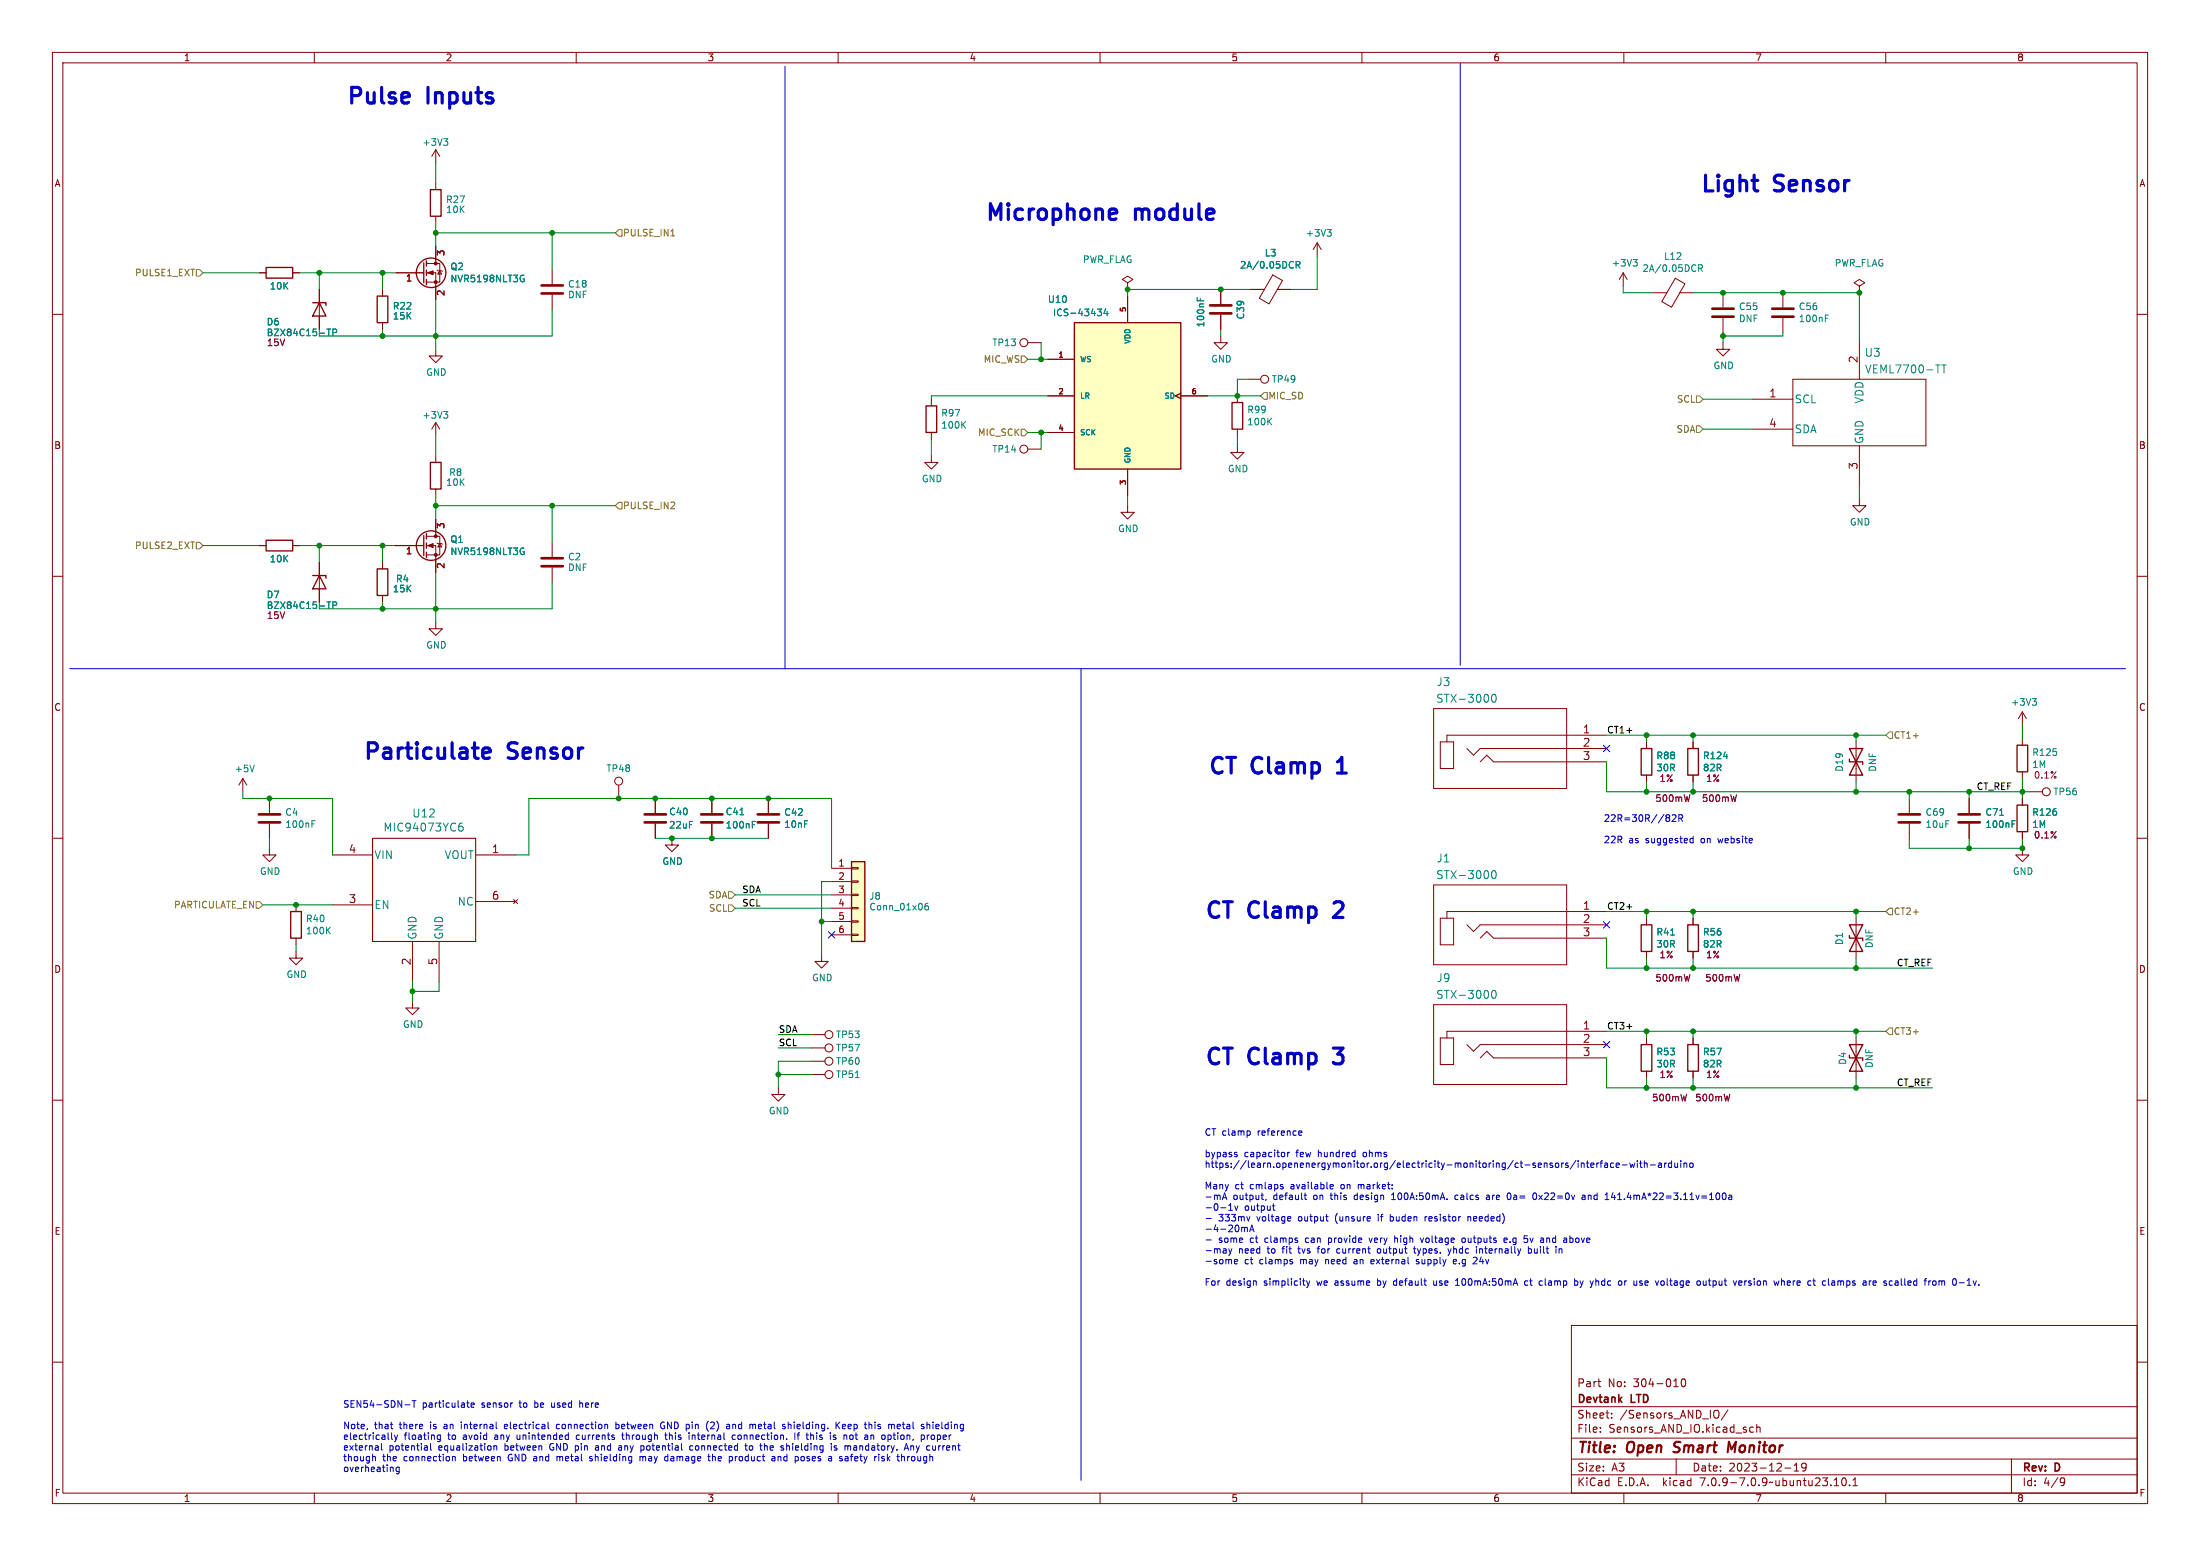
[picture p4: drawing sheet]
<svg xmlns="http://www.w3.org/2000/svg" width="420mm" height="297mm" viewBox="0 0 420 297" stroke-linecap="round" stroke-linejoin="round" font-family="sans-serif">
<g fill="none" stroke="#840000" stroke-width=".19">
<path d="M10 10h400v277h-400zM12 12h396v273h-396zM60 10v2M110 10v2M160 10v2M210 10v2M260 10v2M310 10v2M360 10v2M83.2 28.6v2.5M83.2 34.9v1.3M83.2 28.6l-.8 1.2"/>
<path d="M83.2 28.6l.7 1.2M10 60h2M49.5 52.1h1.3M55.9 52.1h1.2M61 55.2v7.7M73 55.2v1.3M75.6 52.1h5M80.7 52.1h.2M81.4 52.1h1.8v5.1M81.4 50.3h1.8M83.2 50.3h.7v3.5h-2.5M83.2 41.3v1.2"/>
<path d="M83.2 47v3.3M83.4 51.6l1.1 .2M83.9 51.7l.4 .6h-.7zM105.4 51.4v2.8M105.4 56.3v2.8M215.3 54l1-.7-1-.6-1.1 .6 1.1 .7v1.2M215.3 55.2h.1M215.3 56.5v5.1M233 55.2v2.8M238.8 55.2h2.6M243 52.5l1.8 1-2.5 4.5-1.9-1.1zM243.8 55.2h2.6"/>
<path d="M251.5 46.4l-.8 1.2M251.5 46.4v2.5M251.5 46.4l.7 1.2M309.9 52.1l-.8 1.2M309.9 52.1v2.5M309.9 52.1l.7 1.2M315.6 55.9h2.6M319.8 53.1l1.9 1.1-2.6 4.4-1.9-1zM320.7 55.9h2.5M328.9 55.9v2.8M340.4 55.9v2.8M355 54.6l1-.6-1-.7-1.1 .7 1.1 .6v1.3"/>
<path d="M355 55.9h.1M408 60h2M73 61.6v1.3M83.2 66.7v1.2h1.3l-1.3 1.3-1.3-1.3h1.3M177.8 76.2v1.3M196.2 65.4h2.6M200 68.6h5.1M200 75.6h5.1M225.4 75.1l-1 .5 1 .5M225.4 75.6h5.1M233 64.1v1.3h1.3l-1.3 1.3-1.2-1.3h1.2M233 60.1v2.8"/>
<path d="M236.2 75.6v1.2M238.1 72.4h2.6M328.9 65.4v1.3h1.3l-1.3 1.2-1.2-1.2h1.2M328.9 60.7v2.8M334.6 76.2h7.7M340.4 60.7v2.8M342.3 72.4h25.4v12.7h-25.4zM355 64.8v7.6M83.2 80.6l-.8 1.3M83.2 80.6v2.6M83.2 87v1.3M83.2 93.3v1.3"/>
<path d="M83.2 99.1v3.3M83.2 80.6l.7 1.3M177.8 87v1.3h1.3l-1.3 1.2-1.3-1.2h1.3M177.8 82.6v1.2M196.2 85.7h2.6M200 82.6h5.1M215.3 96.5v1.3h1.2l-1.2 1.3-1.3-1.3h1.3M215.3 89.5v5.1M236.2 85.1v1.3h1.3l-1.3 1.2-1.3-1.2h1.3M236.2 81.9v1.3M334.6 81.9h7.7M355 95.3v1.2h1.2l-1.2 1.3-1.3-1.3h1.3"/>
<path d="M355 85.1v7.6M10 110h2M49.5 104.1h1.3M55.9 104.1h1.2M61 107.3v7.6M73 107.3v1.3M73 113.7v1.2M75.6 104.1h5M80.7 104.1h.2M81.4 104.1h1.8v5.1M81.4 102.4h1.8M83.2 102.4h.7v3.5h-2.5"/>
<path d="M83.2 118.7v1.3h1.3l-1.3 1.3-1.3-1.3h1.3M83.4 103.6l1.1 .3M83.9 103.8l.4 .6h-.7zM105.4 103.5v2.8M105.4 108.3v2.8M408 110h2M273.7 135.3h25.4v15.2h-25.4zM386.1 135.9l-.8 1.3M386.1 135.9v2.5M386.1 135.9l.7 1.3M10 160h2M46.4 148.6l-.8 1.3"/>
<path d="M46.4 148.6v2.5M46.4 148.6l.7 1.3M51.4 152.4v2.8M51.4 157.2v2.8M118.1 149.9v2.5M125.1 152.4v2.8M125.1 157.2v2.8M135.9 152.4v2.8M135.9 157.2v2.8M146.7 152.4v2.8M146.7 157.2v2.8M275 141.6h2.5v5.1h-2.5z"/>
<path d="M280 142.9l1.3 1.2 1.3-1.2h24.1M282.6 145.4l1.2-1.3 1.3 1.3h21.6M306.7 140.3h-30.5v1.3M314.3 141.6v1.3M314.3 148v1.2M323.2 141.6v1.3M323.2 148v1.2M354.3 141.6v7.6M364.5 152.4v2.8M364.5 157.2v2.8M375.9 152.4v2.8M375.9 157.2v2.8"/>
<path d="M386.1 141v1.2M386.1 147.3v1.3M386.1 152.4v1.3M386.1 158.8v1.2M387.3 151.1h2.6M408 160h2M51.4 161.9v1.3h1.3l-1.3 1.3-1.2-1.3h1.2M56.5 172.7v1.3M56.5 179.1v1.2M63.5 163.2h7.6M63.5 172.7h7.6M78.7 179.7v7.6"/>
<path d="M83.8 179.7v7.6M90.8 163.2h7.6M90.8 172.1h7.6M98 171.7l.8 .8M98.8 171.7l-.8 .8M128.3 160v1.3h1.2l-1.2 1.3-1.3-1.3h1.3M158.7 165.7h3.9M158.7 168.3h3.9M158.7 170.8h3.9M158.7 173.4h3.9M158.7 175.9h3.9M158.7 178.4h3.9"/>
<path d="M162.6 178.3h1.2v.3h-1.2zM162.6 175.8h1.2v.2h-1.2zM162.6 173.2h1.2v.3h-1.2zM162.6 170.7h1.2v.2h-1.2zM162.6 168.1h1.2v.3h-1.2zM162.6 165.6h1.2v.3h-1.2zM273.7 168.9h25.4v15.3h-25.4zM275 175.3h2.5v5h-2.5zM280 176.5l1.3 1.3 1.3-1.3h24.1M282.6 179.1l1.2-1.3 1.3 1.3h21.6M306.7 174h-30.5v1.3M314.3 175.3v1.2"/>
<path d="M323.2 175.3v1.2M354.3 175.3v7.6M386.1 161.9v1.3h1.2l-1.2 1.3-1.3-1.3h1.3M56.5 181.6v1.3h1.3l-1.3 1.3-1.3-1.3h1.3M78.7 191.1v1.3h1.3l-1.3 1.3-1.2-1.3h1.2M154.9 197.5h2.6M156.8 182.2v1.3h1.3l-1.3 1.3-1.2-1.3h1.2M273.7 191.8h25.4v15.2h-25.4zM275 198.1h2.5v5.1h-2.5zM280 199.4l1.3 1.3 1.3-1.3h24.1M306.7 196.9h-30.5v1.2M314.3 181.6v1.3"/>
<path d="M314.3 198.1v1.3M323.2 181.6v1.3M323.2 198.1v1.3M354.3 198.1v7.6M10 210h2M148.6 207.6v1.3h1.3l-1.3 1.3-1.3-1.3h1.3M154.9 200h2.6M154.9 205.1h2.6M154.9 202.6h2.6M282.6 201.9l1.2-1.2 1.3 1.2h21.6M314.3 204.5v1.2M323.2 204.5v1.2"/>
<path d="M408 210h2M10 260h2M300 253h108v32h-108zM408 260h2M300 278.5h108M300 274.5h108M300 268.5h108M305 263.7h.6M305.4 264.7h.2M305.5 273.2v.2M305.5 272.5v.1M307.7 270.5v.2"/>
<path d="M307.7 269.8v.1M319.5 264.7h.9M320 278.5v3M321.2 263.3l.1-.1a.8 .8 0 0 1 .5 .7 .8 .8 0 0 1-.5 .8 1 1 0 0 1-.1-1.4zM327.5 269.2a.5 .5 0 0 1 .7 .5v.5a.5 .5 0 0 1-.7 .5M329.9 269.1l-1.3 1.9M334.1 273.2l.2 .2 .4-.1M334.7 272.5l-.4-.1-.2 .1M335.4 272.5l.2-.1 .3 .1 .1 .9M335.4 271.9v1.5M342.5 279.7l.4-.4v1.5M344.8 279.9l-.3 .3h-.3l-.3-.3 .2-.5 .4-.1 .2 .1a.99 .99 0 0 1-.3 1.4h-.3"/>
<path d="M384 278.5v6.5M60 285v2M110 285v2M160 285v2M210 285v2M260 285v2M300 281.5h108M310 285v2M340.7 280.2h1.2M342.5 280.8h.9M350.2 283.6h.8M350.2 282.5l.4-.4v1.5"/>
<path d="M351.8 282.2l.1-.1a.8 .8 0 0 1 .6 .7 .8 .8 0 0 1-.6 .8 1 1 0 0 1-.1-1.4zM353.1 283.4v.2M353.7 283.6h.9M353.7 282.5l.5-.4v1.5M360 285v2M393.6 282.1l.5 .1a.99 .99 0 0 1-.4 1.4h-.3M394.2 282.7l-.3 .3h-.3"/>
<circle cx="195.5" cy="65.4" r=".76"/>
<circle cx="241.4" cy="72.4" r=".76"/>
<circle cx="195.5" cy="85.7" r=".76"/>
<circle cx="118.1" cy="149.1" r=".76"/>
<circle cx="390.7" cy="151.1" r=".76"/>
<circle cx="158.2" cy="197.5" r=".76"/>
<circle cx="158.2" cy="205.1" r=".76"/>
<circle cx="158.2" cy="202.6" r=".76"/>
<circle cx="158.2" cy="200" r=".76"/>
</g>
<path d="M319.4 277.1l.3 .1M319.8 275.4l-.2 .4 .1 .2M331.4 275.2l-.8 1.4-.5-1.4-.3 2" fill="none" stroke="#840000" stroke-width=".4"/>
<g fill="none" stroke="#840000" stroke-width=".25">
<path d="M82.2 36.2h2v5.1h-2zM50.8 51.1h5.1v2h-5.1zM59.7 57.8h2.5v.5M61 57.8l1.2 2.5h-2.5zM72 56.5h2v5.1h-2zM80.9 50.2v3.8M81.4 49.8v1M81.4 51.6v1M81.4 53.3v1.1M176.8 77.5h2v5.1h-2zM205.1 61.6h20.3v27.9h-20.3zM235.2 76.8h2v5.1h-2z"/>
<path d="M82.2 88.3h2v5h-2zM50.8 103.1h5.1v2.1h-5.1zM59.7 109.9h2.5v.5M61 109.9l1.2 2.5h-2.5zM72 108.6h2v5.1h-2zM80.9 102.2v3.8M81.4 101.9v1M81.4 103.6v1M81.4 105.4v1M313.3 142.9h2v5.1h-2zM322.2 142.9h2v5.1h-2zM353.1 144.9v.5h2.5v.5"/>
<path d="M353.1 142.9l2.5 5.1h-2.5l2.5-5.1zM385.1 142.2h2v5.1h-2zM385.1 153.7h2v5.1h-2zM55.5 174h2v5.1h-2zM162.6 164.5h2.5v15.2h-2.5zM313.3 176.5h2v5.1h-2zM322.2 176.5h2v5.1h-2zM353.1 178.6v.5h2.5v.5M353.1 176.5l2.5 5.1h-2.5l2.5-5.1zM313.3 199.4h2v5.1h-2zM322.2 199.4h2v5.1h-2zM353.1 199.4l2.5 5.1h-2.5l2.5-5.1z"/>
<path d="M353.1 201.4v.5h2.5v.5"/>
<circle cx="82.3" cy="52.1" r="2.82"/>
<circle cx="82.3" cy="104.1" r="2.82"/>
</g>
<path d="M322.6 151.7l-.3 1.3M331.5 151.7l-.3 1.3M322.6 186l-.3 1.3M332.1 186l-.3 1.3M322 208.9l-.3 1.2M330.2 208.9l-.3 1.2" fill="none" stroke="#840084" stroke-width=".19"/>
<g fill="#ffffc2" stroke="#ffffc2" stroke-width=".19">
<path d="M162.6 164.5h2.5v15.2h-2.5z"/>
<path d="M205.1 61.6h20.3v27.9h-20.3z"/>
</g>
<g fill="none" stroke="#008484" stroke-width=".19">
<path d="M84.7 26.5h.8l-.4 .5M85.2 27l.3 .2v.3l-.3 .2M99.7 52.5l.3 .1M99.8 53.2h.3v.5l-.4 .1M209.5 59h.8l-.4 .5 .3 .1 .1 .4-.3 .3h-.3M211.1 58.9l-.3 .9h.7M211.4 59.4v.9M228.5 56.8v.6M229.1 57v.4M247.4 50.6l.6-.1 .2-.2-.1-.3-.7-.1v1.3M247.7 50.6l.5 .6M253.4 43.8h.7l-.4 .5"/>
<path d="M253.9 44.3l.2 .2v.3l-.2 .3M311.8 49.5h.8l-.5 .5M312.3 50l.3 .3v.3l-.3 .2M324.3 51.2l.6-.1 .1-.1-.1-.3-.6-.2v1.3M324.6 51.2l.4 .6M62.4 62.8h.7M63.6 63.5l.6-.1 .1-.2-.1-.3-.6-.1v1.3M84.7 78.5h.8l-.4 .5M85.2 79l.3 .3v.3l-.3 .2M242.8 79.8l-.8 .8M348.5 60.7h.4M348.5 60.1h.6"/>
<path d="M370.7 69.7h.8M371.1 69.7v1.5M183.8 81l.5 .7M184.3 80.5l-.7 .7M242.2 80.4l.6 .7M62.4 114.9h.7M63.6 115.5h.6l.1-.2-.1-.3-.6-.1v1.2M99.7 104.6l.3 .1M99.8 105.3h.3v.4l-.4 .2M284.9 132.7l.2-.2a.81 .81 0 0 1 .5 .8 .81 .81 0 0 1-.5 .7l-.2-.1-.1-.4zM388 133.3h.8l-.5 .5M388.5 133.8l.3 .3v.3l-.3 .2"/>
<path d="M48.6 146l-.5 1.3M59.5 157.3h.5M59.5 156.7h.7M87.6 157.8l.5-.1 .3 .3-.1 .6h-.5l-.2-.1M88.3 157.1a.54 .54 0 0 0-.7 .4M141.3 155.5h.7M143.6 157.4h.4M143.6 156.8h.6M329 144.4h.8M381.7 155.6h.8M384.1 157.3h.4M384.1 156.7h.6"/>
<path d="M62.5 177.5l.6 .8M63.1 177l-.8 .7M177.2 172.4l-.4 .1a.86 .86 0 0 0 0 1.2l.4-.1 .1-.5-.3-.2-.3 .1-.1 .1M284.9 166.3l.2-.1a.81 .81 0 0 1 .5 .7 .81 .81 0 0 1-.5 .8l-.2-.1-.1-.5zM318.9 178.5h.8M284.9 189.2l.2-.2a.81 .81 0 0 1 .5 .8 .81 .81 0 0 1-.5 .8l-.2-.2-.1-.4zM163.3 205.7h.7"/>
</g>
<g fill="none" stroke="#840000" stroke-width=".51">
<path d="M103.4 56h4M103.4 54.5h4M231 58.3h4.1M231 59.8h4.1M326.9 58.9h4.1M338.3 58.9h4.1M326.9 60.5h4.1M338.3 60.5h4.1M103.4 108.1h4M103.4 106.6h4M49.4 157h4.1M49.4 155.4h4.1"/>
<path d="M123.1 157h4M123.1 155.4h4M133.9 157h4M133.9 155.4h4M144.7 157h4M144.7 155.4h4M362.5 157h4M362.5 155.4h4M373.9 157h4.1M373.9 155.4h4.1"/>
</g>
<g fill="#840000" stroke="#840000" stroke-width=".19">
<path d="M81.7 104.1l1-.3v.7z"/>
<path d="M81.7 52.1l1-.4v.8z"/>
<circle cx="83.2" cy="105.9" r=".28"/>
<circle cx="83.2" cy="102.4" r=".28"/>
<circle cx="83.2" cy="53.8" r=".28"/>
<circle cx="83.2" cy="50.3" r=".28"/>
</g>
<path d="M71.1 160h19.7v19.7h-19.7z" fill="none" stroke="#840000" stroke-width=".2"/>
<g fill="none" stroke="#848400" stroke-width=".19">
<path d="M37.5 51.4h.6l.6 .7-.6 .6h-.6zM118.1 43.8h.6v1.3h-.6l-.6-.6zM128.1 45h.7M194.9 67.9h.7l.6 .7-.6 .6h-.7zM241.3 74.9h.6v1.3h-.6l-.6-.6zM323.8 75.6h.7l.6 .6-.6 .6h-.7zM118.1 95.9h.6v1.3h-.6l-.6-.7zM194.9 81.9h.7l.6 .7-.6 .6h-.7zM323.8 81.3h.7l.6 .6-.6 .7h-.7zM37.5 103.5h.6l.6 .6-.6 .7h-.6zM360.7 139.7h.6v1.3h-.6l-.7-.7zM48.9 172.1h.6l.7 .6-.7 .7h-.6z"/>
<path d="M139.1 172.7h.6l.6 .7-.6 .6h-.6zM139.1 170.2h.6l.6 .6-.6 .7h-.6zM360.7 173.4h.6v1.2h-.6l-.7-.6zM360.7 196.2h.6v1.3h-.6l-.7-.6z"/>
</g>
<g fill="none" stroke="#0000c2" stroke-width=".19">
<path d="M149.9 12.7v114.9M278.8 12.1v114.9M13.3 127.6h392.5M206.4 127.6v155M318.3 155.5h.2l.2 .3-.2 .3M318.3 156.1h.2M318.5 156.1l.2 .2v.2l-.2 .3h-.2M319.2 155.6l.5-.1 .3 .4-.8 .9h.8M320.5 156.2l.6-.1 .1-.2v-.3l-.7-.1v1.3M320.8 156.2l.4 .6M323.2 159.6v1.3M322.9 160l.3 .1"/>
<path d="M323.2 160.8l-.3 .1M236 219.9l.1 .1M238.4 215.9l.3 .2v.4l-.3 .2M245.8 219.9v.9M246.2 219.9l-.4 .3M248.1 215.9h.4v.3l-.6 .1M248.5 216.6l-.4 .1M230.3 232.6h.9M230.3 236.7h.9M233.4 229l.4-1.3 .4 1.3M233.5 228.6h.6M234.6 238.4l.3 .8"/>
<path d="M234.6 231h.7M234.6 230.1l.3-.4v1.3M234.9 239.2l-.3 .4M235.2 238.4l-.3 .8M235.7 230.2l.3 .8 .3-.8M236 220.4l.2 .2-.2 .2M237.2 234.3l.4 .1M237.6 234.4l.2-.1h.3v.8M237.6 234.4v.7M238.6 235.1l.4-1.3 .4 1.3M238.6 232.2l-.3 .9M238.7 234.7h.6"/>
<path d="M241.7 228.9l-.1 .3M242.9 230.2h.5M243.1 229.7v1.1l.3 .2M244.8 226.5l.2 .2-.2 .2M244.8 226.1h.1M246.2 232.2l.2 .3-.6 .1M246.4 233l-.2 .1M249 228.1h.4M249.1 227.7v1.1l.3 .2M251.4 238.4h.5M251.7 238l-.1 1.2M253.6 236.3v1.3"/>
<path d="M253.6 237.1l.1 .1M253.7 236.3l-.1 .1M254.1 226.1h.4v.3l-.6 .1M254.5 226.9h-.4M255.7 238.4h-.4l-.1 .2v.5l.5 .1M258.6 228.2l-.1 .2 .1 .5M259.3 226.1v.8M259.5 226.1l-.2 .1M261.4 236.3l.3 .9 .3-.9M263.1 231.8v.1M263.1 232.2v.9M263.5 238.4h-.3l-.3 .2 .1 .5 .2 .1 .3-.1"/>
<path d="M265.4 231.8v1.3M265.4 233l.4 .1M265.7 229h.7M265.7 228.1l.3-.4v1.3M265.8 232.2l-.4 .1M266.3 235.9v1.3M266.3 236.4l.3-.1 .2 .2M269.8 238.4h.5M270 237.9v1.1l.3 .2M270.6 238.4l.3 .8M270.7 239.6h-.1M271.2 236.3l.3 .9 .3-.9"/>
<path d="M272.1 232.2v.9M272.4 232.2l-.3 .3M276.4 238.4l.3 .8M276.7 239.2l-.2 .4M277 238.4l-.3 .8M278.4 228.2l-.4-.1-.3 .3 .2 .5h.5M279.1 236.4l.2-.1 .4 .1v.5l-.1 .2-.3 .1-.2-.2zM280.2 232.3l.2-.1 .3 .1 .1 .8M280.2 232.2v.9M282.5 238.5l.3-.1 .2 .1M282.5 238.4v.8M283.8 228.2h.5v.8"/>
<path d="M284.3 228.4l-.4 .1-.2 .2 .2 .3 .4-.1M287.1 236.7l.6-.1v-.2l-.4-.1-.2 .2 .1 .6h.5M288 227.7a.68 .68 0 0 1 .5 .6 .68 .68 0 0 1-.5 .7M288.3 237v.2M291.8 238.4h.3l.3 .2-.1 .5h-.5M291.8 237.9v1.3M292.1 236.3l.3 .9M292.7 227.8l.2-.1a.68 .68 0 0 1 .5 .6 .68 .68 0 0 1-.5 .7l-.2-.1M292.9 238.4v.6l.2 .2M295.6 236.3l-.3 .1M297.6 238.5l.2-.1h.3l.1 .8M297.6 238.4v.8"/>
<path d="M299.7 236.4l.4-.1 .1 .1M299.7 235.9v1.3M300.2 237l-.1 .2-.4-.1M301.3 221.6v.1M301.9 222v.8M301.9 222.1l.2-.1 .3 .1v.7M302.1 228.2h.4l.1 .8M302.6 228.4l-.4 .1-.2 .2 .2 .3 .4-.1M302.8 222h.5M303 221.6v1.1l.3 .1M303.2 228.1v.9M303.4 228.1l-.2 .1"/>
<path d="M303.7 222.4l.6-.1-.1-.2-.3-.1-.2 .2 .1 .6h.4M304.8 222v.8M305.2 222l-.4 .2M305.4 222h.5M305.9 221.6l-.3 .2v1M306.4 222.1h.4l.1 .7M306.9 222.3l-.4 .1-.2 .1 .2 .3h.4M307.9 227.6l-.3 1h.8M308 222.1l-.3-.1-.3 .2 .2 .6h.4M308.5 222.4l.6-.1v-.2l-.4-.1-.2 .2 .1 .6h.5M309.7 222.4h.9M311.1 222l.3 .8 .2-.6 .3 .6 .2-.8"/>
<path d="M312.6 221.6v.1M312.6 222v.8M313 222h.5M313.2 221.6v1.1l.3 .1M313.9 222.1l.2-.1 .3 .1 .1 .7M313.9 221.6v1.2M315.1 222.4h.9M316.6 222.1h.5l.1 .7M317.2 222.3l-.4 .1-.2 .1 .2 .3h.4M317.8 222v.8M318.1 222l-.3 .2M319.1 222.1l-.4-.1-.2 .2 .1 .6h.5"/>
<path d="M319.1 221.6v1.2M319.7 222l.1 .8h.3l.2-.1M320.3 222v.8M320.9 221.6v.1M320.9 222v.8M321.5 222.1l.2-.1 .3 .1v.7M321.5 222v.8M322.6 222.1l.2-.1 .4 .1v.5l-.1 .2h-.3l-.2-.1zM329.1 227.7a.68 .68 0 0 1 .4 .6 .68 .68 0 0 1-.4 .7M330.1 228.2h.4l.1 .8M330.6 228.4l-.4 .1-.2 .2 .2 .3 .4-.1M235.7 240.8l.6-.1-.1-.2-.4-.1-.1 .2v.6h.5"/>
<path d="M239.8 244.5v.8M246.6 240.8l.2 .2-.2 .2M246.6 240.4l.1 .1M249.4 244.5l.3 .8M249.7 245.3l-.3 .5M250 244.5l-.3 .8M258.6 240.4l-.1 .1M258.6 240.8l-.1 .1 .1 .3M262.1 240.4l-.4 .2 .1 .6h.3M262.3 240.7l-.6 .1M263 244.1v1.2M263 245.3h.1"/>
<path d="M263.1 244.5h-.1M266 245.1l.1 .2h.4M266.5 244.5h-.4l-.1 .2M270.9 240.5l-.4-.1-.1 .2 .5 .4M270.9 241.1l-.2 .1h-.3M273.7 244.5l.1 .8h.3l.1-.1M277.4 240.8l.6-.1v-.2l-.4-.1-.2 .2 .1 .6h.5M277.9 245.3h.7M278.1 244.2l.1-.1v1.2M282 240.3l-.8 .9h.8M291.7 244.5h-.4l-.2 .2 .1 .6h.5M300.7 244.5h.4l.1 .2v.5l-.5 .1"/>
<path d="M301.6 244.5l.3 .8-.3 .5M304.8 244.5h.3M310.2 244.5v.8M310.5 244.5l-.3 .2M313.4 244.9l.1 .2-.1 .2M313.4 244.5h.1M325.2 244.5v.8h.3l.2-.1M325.7 244.5v.8M326.1 244.5h.5M332.4 244.5l.1 .3-.6 .1M332.5 245.3h-.1M333.1 244.5v.8"/>
<path d="M333.4 244.5l-.3 .2M340.3 244.5l.3 .2v.6M341.6 244.5l-.4 .2v.6h.4M341.8 244.8l-.6 .1M348.1 244.5l-.2 .2v.4l.2 .2M350.9 244.5v.8M351.2 244.5l-.3 .1M357.8 244.5h.3l.1 .3-.6 .1M358.1 245.3h-.3M363 244.1v1.1l.1 .1M370.2 244.6l.3-.1 .2 .2M370.2 244.5v.8"/>
<path d="M370.7 244.7v.6M371.2 244.5h-.3l-.2 .2M375.5 245.3h.8M375.8 244.2l.1-.1v1.2M376.7 244.5l.3 .8M70.2 272.7l-.2 .2M71.3 278l.4 .2v.6M72.2 276v.8M72.2 276.7l-.1 .1M72.2 276.3h-.1M72.8 275.5v1.1l.2 .2M74.2 274.7l.1 .1"/>
<path d="M74.8 273.5v1.1l.1 .2M75.3 273.9l.3 .9M75.6 274.8l-.2 .3M75.9 273.9l-.3 .9M77.3 268.1h1M78.7 267.4h.7M79.1 267.4v1.2M81.4 276l.2 .1v.7M81.6 276.7l-.4 .1M81.6 276.3h-.4M82.2 275.5v1.1l.2 .2M84.1 273.9v1l-.1 .2"/>
<path d="M84.1 274l-.4-.1-.2 .3 .1 .5h.5M86.4 278.1l.2-.1 .3 .1v.7M86.4 278v.8M88.1 271.4v.2M88.1 271.9v.8M89.1 267.8h.5M89.3 268.4l.3 .2M89.9 268.2l.6-.1v-.3h-.4l-.2 .2 .1 .6h.5M94.3 276v.8M94.3 276.1l.2-.1h.3v.8M96.7 271.9l-.4 .1v.7h.4M96.9 272.2l-.6 .1"/>
<path d="M98.7 273.9v.7l.2 .2M104.6 272.5l.2 .2M105.3 267.8v.6l.2 .2M106.3 278v.8M106.7 278l-.4 .1M106.8 271.9h-.4l-.2 .2 .1 .6h.5M110.5 273.9l-.4 .1-.1 .2 .1 .4 .4 .2M110.7 267.4v1.2M111 267.8l-.3 .1M113 278.1l-.3-.1-.1 .2 .5 .4M113.1 278.7l-.2 .1h-.3M114.1 276h-.4"/>
<path d="M114.1 276.3h-.3l-.2 .2 .1 .2 .4 .1M117.6 271.9h.3l.3 .2-.1 .6h-.5M117.6 271.4v1.3M118.1 276h.5M118.7 273.9h.4M118.7 276.3h-.5l-.1 .2 .1 .3 .5-.1M118.8 273.5v1.1l.3 .2M122.2 278.1l.3-.1 .2 .2M122.2 278v.8M122.5 276h.3l.2 .2-.1 .5-.4 .1M122.7 278.2v.6M122.9 278l-.2 .2"/>
<path d="M126.8 271.5a.59 .59 0 0 0-.7 .6 .59 .59 0 0 0 .7 .6l.1-.5h-.3M126.9 273.9h.5M127.1 273.5v1.1l.3 .2M127.1 278l.4 .1M127.5 278.8h-.4M127.5 277.6v1.2M132.1 273.9v.9M132.3 276h-.4l-.2 .2 .1 .5h.5M132.5 273.9l-.4 .1M135.1 278h.5M135.3 278.7l.3 .1M136 277.6v1.2"/>
<path d="M136.3 271.5l-.5-.1-.1 .2M136.3 272l-.7 .7h.8M136.4 278l-.4 .1M139.9 271.9v.8M140.3 271.9l-.4 .1M140.4 274l-.4-.1-.2 .3 .1 .5h.5M140.4 278v.8M140.6 278l-.2 .2M140.9 274v.6M142.2 276h.5M142.4 275.5v1.1l.3 .2M143.5 276h-.3l-.2 .2 .1 .5 .4 .1"/>
<path d="M145 271.9l-.2 .1v.5l.2 .2M145.4 272.2l-.6 .1M146 276h.3l.2 .1M147.5 278l.4 .1v.7M147.9 278.8h-.4M147.9 278.3l-.4 .1M148.5 278v.8M148.9 278l-.4 .1M150.2 275.5v1.3M150.5 272l.2-.1h.3v.8M150.5 271.4v1.3M150.7 276h-.3l-.2 .1"/>
<path d="M151.7 273.5v1.3M152.2 273.9h.4M152.3 273.7v1.1M152.9 278.2l.2-.2 .3 .1 .2 .1M152.9 278.6l.2 .2h.3l.2-.2M155.1 273.9l.2 .2v.7M158.7 275.5v.2M158.7 276v.8M159.2 274.3l.3 .1 .1 .2-.4 .2M159.2 273.9l.3 .1M159.7 276h-.3l-.2 .1 .1 .2 .4 .1v.3h-.5M159.8 272l.5 .7"/>
<path d="M160.3 271.4l-.7 .8M160.8 272.3l.6-.1v-.3h-.4l-.2 .1 .1 .7h.5M162.3 278h.5M162.4 273.9l.3 .1 .2 .2-.1 .4-.4 .2M163.4 276h-.4M163.4 276.3h-.3l-.2 .2 .1 .2 .4 .1M166.4 273.9l.4 .2v.7M167 271.4v.2M167 271.9v.8M168.8 278.1l-.3-.1-.2 .2 .1 .2 .4 .1v.3h-.5M170.5 273.9h.5M171.3 272.5l.2 .2h.3"/>
<path d="M171.3 272l.2-.1 .4 .1v.2l-.6 .1M172.7 276.4h.6M173 275.5l.5 1.3M173.3 278v.8M173.6 278l-.3 .2M173.9 276.1l.2-.1h.3v.8M173.9 276v.8M177 273.9v.9M177.4 273.9l-.4 .3M178.1 271.4v.2M178.1 271.9v.8M178.4 274.2l-.2-.3-.3 .1-.2 .2 .2 .5 .3 .1 .2-.3"/>
<path d="M179.2 276v.8M179.3 276l-.1 .2M76.2 280v1.1l-.2 .2h-.3M76.2 280.1l-.4-.1-.2 .3 .1 .5h.5"/>
</g>
<path d="M212.8 39.9l.2 .1 .2 .6-1.4 .3M213 41.8l-.2 .1M92.2 143.8l1.4-.3-.2-.6-.8-.1-.3 .1-.1 .3v1.1l.1 .3 .3 .2 .8-.2M255.3 147.6h1.7M255.6 145.3l-.3 .1M254.8 172.3l-.1 .1M256.2 173.4l-1.7 1.7h1.9M254.5 200.1h1.9M254.5 202.8l.5 .3" fill="none" stroke="#0000c2" stroke-width=".6"/>
<g fill="none" stroke="#008400" stroke-width=".19">
<path d="M83.2 31.1v3.8M38.7 52.1h10.8M57.1 52.1h18.5M61 52.1v3.1M73 52.1v3.1M83.2 42.5v4.5M83.2 57.2v9.5M83.2 44.5h34.3M105.4 59.1v5h-44.4M105.4 44.5v6.9M238.8 55.2h-23.5v1.3M251.5 48.9v6.3h-5.1"/>
<path d="M309.9 54.6v1.3h5.7M323.2 55.9h31.8v8.9M73 62.9v1.2M196.2 68.6h3.8M198.8 65.4v3.2M200 75.6h-22.2v.6M230.5 75.6h10.2M233 62.9v1.2M238.1 72.4h-1.9v3.2M325.1 76.2h9.5M328.9 63.5v1.9M340.4 63.5v.6h-11.5"/>
<path d="M83.2 96.5h34.3M83.2 83.2v3.8M83.2 94.6v4.5M105.4 96.5v7M177.8 83.8v3.2M196.2 82.6h3.8M198.8 82.6v3.1M215.3 94.6v1.9M236.2 83.2v1.9M325.1 81.9h9.5M355 92.7v2.6M38.7 104.1h10.8"/>
<path d="M57.1 104.1h18.5M61 104.1v3.2M73 104.1v3.2M73 114.9v1.3M83.2 109.2v9.5M105.4 111.1v5.1h-44.4M386.1 138.4v2.6M46.4 151.1v1.3h17.1v10.8M306.7 145.4v5.7h80.6M306.7 140.3h53.3M314.3 140.3v1.3M314.3 149.2v1.9"/>
<path d="M323.2 140.3v1.3M323.2 149.2v1.9M354.3 140.3v1.3M354.3 149.2v1.9M364.5 151.1v1.3M375.9 151.1v1.3M386.1 148.6v3.8M50.2 172.7h13.3M51.4 160v1.9M98.4 163.2h2.6v-10.8h57.7v13.3M125.1 160h21.6M140.3 173.4h18.4"/>
<path d="M140.3 170.8h18.4M156.8 175.9h1.9M158.7 168.3h-1.9v13.9M306.7 179.1v5.7h62.2M306.7 174h53.3M314.3 174v1.3M323.2 174v1.3M354.3 174v1.3M364.5 160v1.9h21.6v-1.9M375.9 160v1.9M56.5 180.3v1.3M78.7 187.3v3.8"/>
<path d="M83.8 187.3v1.9h-5.1M148.6 197.5h6.3M306.7 196.9h53.3M314.3 182.9v1.9M314.3 196.9v1.2M323.2 182.9v1.9M323.2 196.9v1.2M354.3 182.9v1.9M354.3 196.9v1.2M148.6 200h6.3M148.6 205.1h6.3M154.9 202.6h-6.3v5"/>
<path d="M306.7 201.9v5.7h62.2M314.3 205.7v1.9M323.2 205.7v1.9M354.3 205.7v1.9"/>
</g>
<path d="M306.1 142.3l1.2 1.2M307.3 142.3l-1.2 1.2M158.1 177.8l1.3 1.2M159.4 177.8l-1.3 1.2M306.1 175.9l1.2 1.2M307.3 175.9l-1.2 1.2M306.1 198.8l1.2 1.2M307.3 198.8l-1.2 1.2" fill="none" stroke="#000084" stroke-width=".19"/>
<g fill="#008400" stroke="#008400" stroke-width=".19">
<circle cx="328.9" cy="64.1" r=".46"/>
<circle cx="328.9" cy="55.9" r=".46"/>
<circle cx="340.4" cy="55.9" r=".46"/>
<circle cx="355" cy="55.9" r=".46"/>
<circle cx="354.3" cy="184.8" r=".46"/>
<circle cx="354.3" cy="174" r=".46"/>
<circle cx="386.1" cy="151.1" r=".46"/>
<circle cx="364.5" cy="151.1" r=".46"/>
<circle cx="375.9" cy="151.1" r=".46"/>
<circle cx="375.9" cy="161.9" r=".46"/>
<circle cx="386.1" cy="161.9" r=".46"/>
<circle cx="354.3" cy="151.1" r=".46"/>
<circle cx="354.3" cy="140.3" r=".46"/>
<circle cx="314.3" cy="196.9" r=".46"/>
<circle cx="323.2" cy="196.9" r=".46"/>
<circle cx="354.3" cy="196.9" r=".46"/>
<circle cx="314.3" cy="207.6" r=".46"/>
<circle cx="323.2" cy="207.6" r=".46"/>
<circle cx="314.3" cy="151.1" r=".46"/>
<circle cx="354.3" cy="207.6" r=".46"/>
<circle cx="198.8" cy="82.6" r=".46"/>
<circle cx="56.5" cy="172.7" r=".46"/>
<circle cx="314.3" cy="174" r=".46"/>
<circle cx="323.2" cy="174" r=".46"/>
<circle cx="314.3" cy="184.8" r=".46"/>
<circle cx="323.2" cy="184.8" r=".46"/>
<circle cx="323.2" cy="151.1" r=".46"/>
<circle cx="323.2" cy="140.3" r=".46"/>
<circle cx="314.3" cy="140.3" r=".46"/>
<circle cx="128.3" cy="160" r=".46"/>
<circle cx="125.1" cy="152.4" r=".46"/>
<circle cx="61" cy="104.1" r=".46"/>
<circle cx="73" cy="116.2" r=".46"/>
<circle cx="73" cy="104.1" r=".46"/>
<circle cx="118.1" cy="152.4" r=".46"/>
<circle cx="51.4" cy="152.4" r=".46"/>
<circle cx="78.7" cy="189.2" r=".46"/>
<circle cx="215.3" cy="55.2" r=".46"/>
<circle cx="233" cy="55.2" r=".46"/>
<circle cx="236.2" cy="75.6" r=".46"/>
<circle cx="198.8" cy="68.6" r=".46"/>
<circle cx="83.2" cy="96.5" r=".46"/>
<circle cx="105.4" cy="96.5" r=".46"/>
<circle cx="83.2" cy="116.2" r=".46"/>
<circle cx="105.4" cy="44.5" r=".46"/>
<circle cx="148.6" cy="205.1" r=".46"/>
<circle cx="156.8" cy="175.9" r=".46"/>
<circle cx="146.7" cy="152.4" r=".46"/>
<circle cx="135.9" cy="152.4" r=".46"/>
<circle cx="135.9" cy="160" r=".46"/>
<circle cx="61" cy="52.1" r=".46"/>
<circle cx="73" cy="52.1" r=".46"/>
<circle cx="83.2" cy="44.5" r=".46"/>
<circle cx="73" cy="64.1" r=".46"/>
<circle cx="83.2" cy="64.1" r=".46"/>
</g>
<g font-size="4.2" fill="#0000c2">
<text x="66" y="20.1">Pulse</text>
<text x="81.8" y="20.1">Inputs</text>
<text x="324.5" y="36.8">Light</text>
<text x="339" y="36.8">Sensor</text>
<text x="188" y="42.3">Microphone</text>
<text x="216.8" y="42.3">module</text>
<text x="69.2" y="145.2">Particulate</text>
<text x="97.2" y="145.2">Sensor</text>
<text x="230.5" y="148">CT</text>
<text x="239.3" y="148">Clamp</text>
<text x="256.7" y="148">1</text>
<text x="229.9" y="175.5">CT</text>
<text x="238.6" y="175.5">Clamp</text>
<text x="256.1" y="175.5">2</text>
<text x="229.9" y="203.5">CT</text>
<text x="238.6" y="203.5">Clamp</text>
<text x="256.1" y="203.5">3</text>
</g>
<g font-size="2.8" fill="#840000">
<text x="301" y="277.9">Title:</text>
<text x="310.6" y="277.9">Open</text>
<text x="320.4" y="277.9">Smart</text>
<text x="331.5" y="277.9">Monitor</text>
</g>
<g font-size="2.1" fill="#840000">
<text x="354.7" y="69.4" transform="rotate(-90 354.7 69.4)">2</text>
<text x="337.7" y="75.9">1</text>
<text x="337.7" y="81.7">4</text>
<text x="354.7" y="89.7" transform="rotate(-90 354.7 89.7)">3</text>
<text x="302.1" y="140.1">1</text>
<text x="302.1" y="142.6">2</text>
<text x="302.1" y="145.2">3</text>
<text x="66.5" y="162.9">4</text>
<text x="93.8" y="162.9">1</text>
<text x="66.5" y="172.5">3</text>
<text x="93.8" y="171.8">6</text>
<text x="302.1" y="173.7">1</text>
<text x="302.1" y="176.3">2</text>
<text x="302.1" y="178.8">3</text>
<text x="78.5" y="184.3" transform="rotate(-90 78.5 184.3)">2</text>
<text x="83.6" y="184.3" transform="rotate(-90 83.6 184.3)">5</text>
<text x="302.1" y="196.6">1</text>
<text x="302.1" y="199.1">2</text>
<text x="302.1" y="201.7">3</text>
<text x="301" y="268.2">Devtank</text>
<text x="301" y="265">Part</text>
<text x="306.9" y="265">No:</text>
<text x="311.4" y="268.2">LTD</text>
<text x="311.9" y="265">304-010</text>
<text x="301" y="273.7">File:</text>
<text x="301" y="271">Sheet:</text>
<text x="307.1" y="273.7">Sensors_AND_IO.kicad_sch</text>
<text x="309.2" y="271">/Sensors_AND_IO/</text>
<text x="301" y="281.1">Size:</text>
<text x="307.6" y="281.1">A3</text>
<text x="323" y="281.1">Date:</text>
<text x="330" y="281.1">2023-12-19</text>
<text x="386" y="281.3">Rev:</text>
<text x="392.4" y="281.3">D</text>
<text x="301" y="283.9">KiCad</text>
<text x="308.7" y="283.9">E.D.A.</text>
<text x="317.6" y="283.9">kicad</text>
<text x="324.8" y="283.9">7.0.9-7.0.9~ubuntu23.10.1</text>
<text x="386" y="283.9">Id:</text>
<text x="390.1" y="283.9">4/9</text>
</g>
<g font-size="2.1" fill="#008484">
<text x="355.9" y="68.3">U3</text>
<text x="355.9" y="71.5">VEML7700-TT</text>
<text x="342.5" y="77.2">SCL</text>
<text x="355.9" y="77.1" transform="rotate(-90 355.9 77.1)">VDD</text>
<text x="342.5" y="82.9">SDA</text>
<text x="355.9" y="84.8" transform="rotate(-90 355.9 84.8)">GND</text>
<text x="274.2" y="131.2">J3</text>
<text x="274.1" y="134.3">STX-3000</text>
<text x="73.1" y="158.9">MIC94073YC6</text>
<text x="78.6" y="156.2">U12</text>
<text x="71.4" y="164.2">VIN</text>
<text x="84.8" y="164.2">VOUT</text>
<text x="274.1" y="168">STX-3000</text>
<text x="274.2" y="164.8">J1</text>
<text x="71.4" y="173.7">EN</text>
<text x="87.3" y="173.1">NC</text>
<text x="79.7" y="179.5" transform="rotate(-90 79.7 179.5)">GND</text>
<text x="84.8" y="179.5" transform="rotate(-90 84.8 179.5)">GND</text>
<text x="274.1" y="190.9">STX-3000</text>
<text x="274.2" y="187.7">J9</text>
</g>
<g font-size="1.8" fill="#840000">
<text x="35" y="11.9">1</text>
<text x="85" y="11.9">2</text>
<text x="135" y="11.9">3</text>
<text x="185" y="11.9">4</text>
<text x="235" y="11.9">5</text>
<text x="285" y="11.9">6</text>
<text x="335" y="11.9">7</text>
<text x="385" y="11.9">8</text>
<text x="10.3" y="35.9">A</text>
<text x="408.3" y="35.9">A</text>
<text x="85.2" y="49" transform="rotate(-90 85.2 49)">3</text>
<text x="77.4" y="54.1">1</text>
<text x="85.2" y="56.6" transform="rotate(-90 85.2 56.6)">2</text>
<text x="10.3" y="85.9">B</text>
<text x="408.2" y="85.9">B</text>
<text x="85.2" y="101" transform="rotate(-90 85.2 101)">3</text>
<text x="77.4" y="106.1">1</text>
<text x="85.2" y="108.7" transform="rotate(-90 85.2 108.7)">2</text>
<text x="10.3" y="135.9">C</text>
<text x="408.2" y="135.9">C</text>
<text x="159.9" y="165.5">1</text>
<text x="159.9" y="168">2</text>
<text x="159.9" y="170.6">3</text>
<text x="159.9" y="173.1">4</text>
<text x="159.9" y="175.6">5</text>
<text x="159.9" y="178.2">6</text>
<text x="10.3" y="185.9">D</text>
<text x="408.2" y="185.9">D</text>
<text x="10.3" y="235.9">E</text>
<text x="408.3" y="235.9">E</text>
<text x="10.3" y="285.9">F</text>
<text x="35" y="286.9">1</text>
<text x="85" y="286.9">2</text>
<text x="135" y="286.9">3</text>
<text x="185" y="286.9">4</text>
<text x="235" y="286.9">5</text>
<text x="285" y="286.9">6</text>
<text x="335" y="286.9">7</text>
<text x="385" y="286.9">8</text>
<text x="408.3" y="285.9">F</text>
</g>
<g font-size="1.8" fill="#008484">
<text x="80.5" y="28">+3V3</text>
<text x="85" y="39">R27</text>
<text x="85" y="40.9">10K</text>
<text x="249.2" y="45.4">+3V3</text>
<text x="85.9" y="51.8">Q2</text>
<text x="206.6" y="50.4">PWR_FLAG</text>
<text x="236.6" y="51.5">2A/0.05DCR</text>
<text x="241.3" y="49.1">L3</text>
<text x="307.6" y="51.1">+3V3</text>
<text x="313.5" y="52.1">2A/0.05DCR</text>
<text x="317.6" y="49.8">L12</text>
<text x="350.1" y="51.1">PWR_FLAG</text>
<text x="51.4" y="55.5">10K</text>
<text x="74.9" y="59.3">R22</text>
<text x="85.9" y="54.1">NVR5198NLT3G</text>
<text x="108.3" y="57.1">DNF</text>
<text x="108.3" y="55.1">C18</text>
<text x="200" y="58">U10</text>
<text x="331.9" y="59.4">C55</text>
<text x="343.3" y="59.4">C56</text>
<text x="50.8" y="62.3">D6</text>
<text x="50.8" y="64.4">BZX84C15-TP</text>
<text x="74.9" y="61.2">15K</text>
<text x="200.9" y="60.6">ICS-43434</text>
<text x="230.1" y="62.6" transform="rotate(-90 230.1 62.6)">100nF</text>
<text x="237.7" y="61.1" transform="rotate(-90 237.7 61.1)">C39</text>
<text x="331.9" y="61.7">DNF</text>
<text x="343.3" y="61.7">100nF</text>
<text x="81.3" y="71.9">GND</text>
<text x="189.3" y="66.3">TP13</text>
<text x="231.1" y="69.4">GND</text>
<text x="327" y="70.7">GND</text>
<text x="242.7" y="73.3">TP49</text>
<text x="80.5" y="80.1">+3V3</text>
<text x="179.6" y="82">100K</text>
<text x="179.6" y="79.7">R97</text>
<text x="238" y="81.4">100K</text>
<text x="238" y="79.1">R99</text>
<text x="189.3" y="86.6">TP14</text>
<text x="85" y="92.9">10K</text>
<text x="85.7" y="91">R8</text>
<text x="175.9" y="92.3">GND</text>
<text x="234.3" y="90.3">GND</text>
<text x="213.4" y="101.8">GND</text>
<text x="353.1" y="100.5">GND</text>
<text x="51.4" y="107.5">10K</text>
<text x="85.9" y="103.8">Q1</text>
<text x="85.9" y="106.1">NVR5198NLT3G</text>
<text x="108.3" y="107.2">C2</text>
<text x="74.9" y="113.3">15K</text>
<text x="75.5" y="111.4">R4</text>
<text x="108.3" y="109.2">DNF</text>
<text x="50.8" y="114.4">D7</text>
<text x="50.8" y="116.4">BZX84C15-TP</text>
<text x="81.3" y="124">GND</text>
<text x="383.8" y="134.9">+3V3</text>
<text x="44.7" y="147.6">+5V</text>
<text x="115.7" y="147.5">TP48</text>
<text x="316.1" y="145.1">R88</text>
<text x="316.1" y="147.4">30R</text>
<text x="325" y="145.1">R124</text>
<text x="325" y="147.4">82R</text>
<text x="352" y="147.4" transform="rotate(-90 352 147.4)">D19</text>
<text x="358.4" y="147.4" transform="rotate(-90 358.4 147.4)">DNF</text>
<text x="387.9" y="144.5">R125</text>
<text x="54.4" y="155.9">C4</text>
<text x="127.6" y="155.8">C40</text>
<text x="138.4" y="155.8">C41</text>
<text x="149.6" y="155.9">C42</text>
<text x="367.5" y="155.9">C69</text>
<text x="378.9" y="155.9">C71</text>
<text x="387.9" y="155.9">R126</text>
<text x="391.9" y="152">TP56</text>
<text x="54.4" y="158.2">100nF</text>
<text x="127.6" y="158.3">22uF</text>
<text x="138.4" y="158.3">100nF</text>
<text x="149.6" y="158.2">10nF</text>
<text x="367.5" y="158.2">10uF</text>
<text x="378.9" y="158.2">100nF</text>
<text x="49.5" y="167.2">GND</text>
<text x="126.4" y="165.3">GND</text>
<text x="384.2" y="167.2">GND</text>
<text x="165.9" y="171.9">J8</text>
<text x="165.9" y="174">Conn_01x06</text>
<text x="58.3" y="178.5">100K</text>
<text x="58.3" y="176.2">R40</text>
<text x="316.1" y="178.8">R41</text>
<text x="325" y="178.8">R56</text>
<text x="316.1" y="181.1">30R</text>
<text x="325" y="181.1">82R</text>
<text x="352" y="180.5" transform="rotate(-90 352 180.5)">D1</text>
<text x="357.7" y="181.1" transform="rotate(-90 357.7 181.1)">DNF</text>
<text x="54.6" y="186.9">GND</text>
<text x="154.9" y="187.5">GND</text>
<text x="76.8" y="196.4">GND</text>
<text x="159.5" y="198.3">TP53</text>
<text x="159.5" y="200.9">TP57</text>
<text x="159.5" y="203.4">TP60</text>
<text x="316.1" y="201.6">R53</text>
<text x="316.1" y="203.9">30R</text>
<text x="325" y="201.6">R57</text>
<text x="325" y="203.9">82R</text>
<text x="352.7" y="203.4" transform="rotate(-90 352.7 203.4)">D4</text>
<text x="357.7" y="203.9" transform="rotate(-90 357.7 203.9)">DNF</text>
<text x="159.5" y="206">TP51</text>
<text x="146.7" y="212.9">GND</text>
</g>
<g font-size="1.8" fill="#848400">
<text x="118.8" y="45.3">PULSE_IN1</text>
<text x="25.7" y="52.9">PULSE1_EXT</text>
<text x="187.7" y="69.4">MIC_WS</text>
<text x="242" y="76.4">MIC_SD</text>
<text x="320" y="77.1">SCL</text>
<text x="186.6" y="83.4">MIC_SCK</text>
<text x="320" y="82.8">SDA</text>
<text x="118.8" y="97.4">PULSE_IN2</text>
<text x="25.7" y="105">PULSE2_EXT</text>
<text x="361.4" y="141.2">CT1+</text>
<text x="33.1" y="173.6">PARTICULATE_EN</text>
<text x="135.2" y="171.7">SDA</text>
<text x="135.3" y="174.2">SCL</text>
<text x="361.4" y="174.9">CT2+</text>
<text x="361.4" y="197.7">CT3+</text>
</g>
<g font-size="1.8" fill="#840084">
<text x="50.8" y="66.3">15V</text>
<text x="50.8" y="118.3">15V</text>
<text x="316.7" y="149.5">1%</text>
<text x="325.6" y="149.5">1%</text>
<text x="387.9" y="146.8">1M</text>
<text x="388.2" y="148.8">0.1%</text>
<text x="315.9" y="153.3">500mW</text>
<text x="324.8" y="153.3">500mW</text>
<text x="387.9" y="158.2">1M</text>
<text x="388.2" y="160.2">0.1%</text>
<text x="316.7" y="183.1">1%</text>
<text x="325.6" y="183.1">1%</text>
<text x="315.9" y="187.6">500mW</text>
<text x="325.4" y="187.6">500mW</text>
<text x="316.7" y="206">1%</text>
<text x="325.6" y="206">1%</text>
<text x="315.3" y="210.4">500mW</text>
<text x="323.5" y="210.4">500mW</text>
</g>
<g font-size="1.8">
<text x="306.7" y="140.1">CT1+</text>
<text x="377.3" y="150.9">CT_REF</text>
<text x="141.6" y="173.1">SCL</text>
<text x="141.6" y="170.6">SDA</text>
<text x="306.7" y="173.7">CT2+</text>
<text x="362" y="184.5">CT_REF</text>
<text x="148.6" y="197.2">SDA</text>
<text x="306.7" y="196.6">CT3+</text>
<text x="148.6" y="199.8">SCL</text>
<text x="362" y="207.4">CT_REF</text>
</g>
<g font-size="1.8" fill="#0000c2">
<text x="306.1" y="157">22R=30R//82R</text>
<text x="306.1" y="161">22R</text>
<text x="310.9" y="161">as</text>
<text x="314.3" y="161">suggested</text>
<text x="325" y="161">on</text>
<text x="328.5" y="161">website</text>
<text x="229.9" y="216.9">CT clamp</text>
<text x="229.9" y="221">bypass</text>
<text x="237.5" y="221">capacitor</text>
<text x="240.2" y="216.9">reference</text>
<text x="247.6" y="221">few</text>
<text x="251.9" y="221">hundred</text>
<text x="260.7" y="221">ohms</text>
<text x="229.9" y="223">https://learn.openenergymonitor.org/electricity-monitoring/ct-sensors/interface-with-arduino</text>
<text x="229.9" y="227.1">Many</text>
<text x="235.8" y="227.1">ct</text>
<text x="238.7" y="227.1">cmlaps</text>
<text x="246.7" y="227.1">available</text>
<text x="256.4" y="227.1">on</text>
<text x="259.9" y="227.1">market:</text>
<text x="229.9" y="229.1">-mA</text>
<text x="229.9" y="231.2">-0-1v</text>
<text x="232.6" y="233.2">333mv</text>
<text x="235.4" y="229.1">output,</text>
<text x="237.6" y="231.2">output</text>
<text x="240.1" y="233.2">voltage</text>
<text x="243.2" y="229.1">default</text>
<text x="248.1" y="233.2">output</text>
<text x="251" y="229.1">on</text>
<text x="254.5" y="229.1">this</text>
<text x="255.4" y="233.2">(unsure</text>
<text x="259.2" y="229.1">design</text>
<text x="263.7" y="233.2">if</text>
<text x="266.2" y="233.2">buden</text>
<text x="266.5" y="229.1">100A:50mA.</text>
<text x="273.1" y="233.2">resistor</text>
<text x="278.8" y="229.1">calcs</text>
<text x="281.4" y="233.2">needed)</text>
<text x="285" y="229.1">are</text>
<text x="289.2" y="229.1">0a=</text>
<text x="294.3" y="229.1">0x22=0v</text>
<text x="303.9" y="229.1">and</text>
<text x="308.5" y="229.1">141.4mA*22=3.11v=100a</text>
<text x="229.9" y="235.3">-4-20mA</text>
<text x="229.9" y="239.4">-may</text>
<text x="232.6" y="237.3">some</text>
<text x="236.4" y="239.4">need</text>
<text x="238.7" y="237.3">ct</text>
<text x="241.7" y="237.3">clamps</text>
<text x="242.1" y="239.4">to</text>
<text x="245.1" y="239.4">fit</text>
<text x="248.3" y="239.4">tvs</text>
<text x="249.7" y="237.3">can</text>
<text x="252.2" y="239.4">for</text>
<text x="254.2" y="237.3">provide</text>
<text x="256.1" y="239.4">current</text>
<text x="262.3" y="237.3">very</text>
<text x="264" y="239.4">output</text>
<text x="267.3" y="237.3">high</text>
<text x="271.2" y="239.4">types.</text>
<text x="272.5" y="237.3">voltage</text>
<text x="278" y="239.4">yhdc</text>
<text x="280.6" y="237.3">outputs</text>
<text x="283.5" y="239.4">internally</text>
<text x="288.8" y="237.3">e.g</text>
<text x="292.8" y="237.3">5v</text>
<text x="293.6" y="239.4">built</text>
<text x="296.2" y="237.3">and</text>
<text x="300.8" y="237.3">above</text>
<text x="229.9" y="241.4">-some</text>
<text x="229.9" y="245.5">For</text>
<text x="234.1" y="245.5">design</text>
<text x="237.6" y="241.4">ct</text>
<text x="240.6" y="241.4">clamps</text>
<text x="241.4" y="245.5">simplicity</text>
<text x="248.5" y="241.4">may</text>
<text x="251.7" y="245.5">we</text>
<text x="253.5" y="241.4">need</text>
<text x="255.3" y="245.5">assume</text>
<text x="259.1" y="241.4">an</text>
<text x="262.6" y="241.4">external</text>
<text x="263.6" y="245.5">by</text>
<text x="266.9" y="245.5">default</text>
<text x="271.4" y="241.4">supply</text>
<text x="274.7" y="245.5">use</text>
<text x="278.7" y="241.4">e.g</text>
<text x="279.2" y="245.5">100mA:50mA</text>
<text x="282.7" y="241.4">24v</text>
<text x="292.5" y="245.5">ct</text>
<text x="295.5" y="245.5">clamp</text>
<text x="302.4" y="245.5">by</text>
<text x="305.7" y="245.5">yhdc</text>
<text x="311.3" y="245.5">or</text>
<text x="314.4" y="245.5">use</text>
<text x="318.8" y="245.5">voltage</text>
<text x="326.9" y="245.5">output</text>
<text x="334.1" y="245.5">version</text>
<text x="342" y="245.5">where</text>
<text x="348.6" y="245.5">ct</text>
<text x="351.6" y="245.5">clamps</text>
<text x="359.6" y="245.5">are</text>
<text x="363.8" y="245.5">scalled</text>
<text x="371.8" y="245.5">from</text>
<text x="377.3" y="245.5">0-1v.</text>
<text x="65.4" y="268.8">SEN54-SDN-T</text>
<text x="80.6" y="268.8">particulate</text>
<text x="92.1" y="268.8">sensor</text>
<text x="99.5" y="268.8">to</text>
<text x="102.5" y="268.8">be</text>
<text x="105.9" y="268.8">used</text>
<text x="111.5" y="268.8">here</text>
<text x="65.4" y="272.9">Note,</text>
<text x="65.4" y="274.9">electrically</text>
<text x="71.5" y="272.9">that</text>
<text x="76.4" y="272.9">there</text>
<text x="77.2" y="274.9">floating</text>
<text x="82.4" y="272.9">is</text>
<text x="85.2" y="272.9">an</text>
<text x="85.6" y="274.9">to</text>
<text x="88.7" y="272.9">internal</text>
<text x="88.7" y="274.9">avoid</text>
<text x="94.9" y="274.9">any</text>
<text x="97.2" y="272.9">electrical</text>
<text x="99.3" y="274.9">unintended</text>
<text x="107.3" y="272.9">connection</text>
<text x="110.9" y="274.9">currents</text>
<text x="118.8" y="272.9">between</text>
<text x="119.9" y="274.9">through</text>
<text x="127.6" y="272.9">GND pin</text>
<text x="128.3" y="274.9">this</text>
<text x="133" y="274.9">internal</text>
<text x="136.7" y="272.9">(2)</text>
<text x="140.8" y="272.9">and</text>
<text x="141.5" y="274.9">connection.</text>
<text x="145.4" y="272.9">metal</text>
<text x="151.9" y="272.9">shielding.</text>
<text x="153.6" y="274.9">If</text>
<text x="156.1" y="274.9">this</text>
<text x="160.8" y="274.9">is</text>
<text x="162.3" y="272.9">Keep</text>
<text x="163.6" y="274.9">not</text>
<text x="167.8" y="274.9">an</text>
<text x="168" y="272.9">this</text>
<text x="171.2" y="274.9">option,</text>
<text x="172.7" y="272.9">metal</text>
<text x="178.9" y="274.9">proper</text>
<text x="179.2" y="272.9">shielding</text>
<text x="65.4" y="277">external</text>
<text x="65.4" y="279">though</text>
<text x="65.4" y="281.1">overheating</text>
<text x="73" y="279">the</text>
<text x="74.3" y="277">potential</text>
<text x="77.2" y="279">connection</text>
<text x="83.8" y="277">equalization</text>
<text x="88.7" y="279">between</text>
<text x="96.6" y="277">between</text>
<text x="97.5" y="279">GND and</text>
<text x="105.4" y="277">GND pin</text>
<text x="107.1" y="279">metal</text>
<text x="113.6" y="279">shielding</text>
<text x="114.5" y="277">and</text>
<text x="119.1" y="277">any</text>
<text x="123.4" y="279">may</text>
<text x="123.6" y="277">potential</text>
<text x="128.4" y="279">damage</text>
<text x="133.2" y="277">connected</text>
<text x="136.9" y="279">the</text>
<text x="141.1" y="279">product</text>
<text x="144" y="277">to</text>
<text x="147" y="277">the</text>
<text x="149.4" y="279">and</text>
<text x="151.2" y="277">shielding</text>
<text x="154" y="279">poses</text>
<text x="160.7" y="279">a</text>
<text x="160.9" y="277">is</text>
<text x="163" y="279">safety</text>
<text x="163.7" y="277">mandatory.</text>
<text x="169.8" y="279">risk</text>
<text x="174.4" y="279">through</text>
<text x="175.4" y="277">Any</text>
<text x="179.8" y="277">current</text>
</g>
<g font-size="1.4" fill="#840000">
<text x="215" y="59.7" transform="rotate(-90 215 59.7)">5</text>
<text x="202" y="68.3">1</text>
<text x="202" y="75.3">2</text>
<text x="227.4" y="75.3">6</text>
<text x="202" y="82.3">4</text>
<text x="215" y="92.7" transform="rotate(-90 215 92.7)">3</text>
</g>
<g font-size="1.4" fill="#008484">
<text x="216" y="65.8" transform="rotate(-90 216 65.8)">VDD</text>
<text x="206.1" y="69.3">WS</text>
<text x="206.1" y="76.3">LR</text>
<text x="222.2" y="76.3">SD</text>
<text x="206.1" y="83.3">SCK</text>
<text x="216" y="88.5" transform="rotate(-90 216 88.5)">GND</text>
</g>
</svg>
